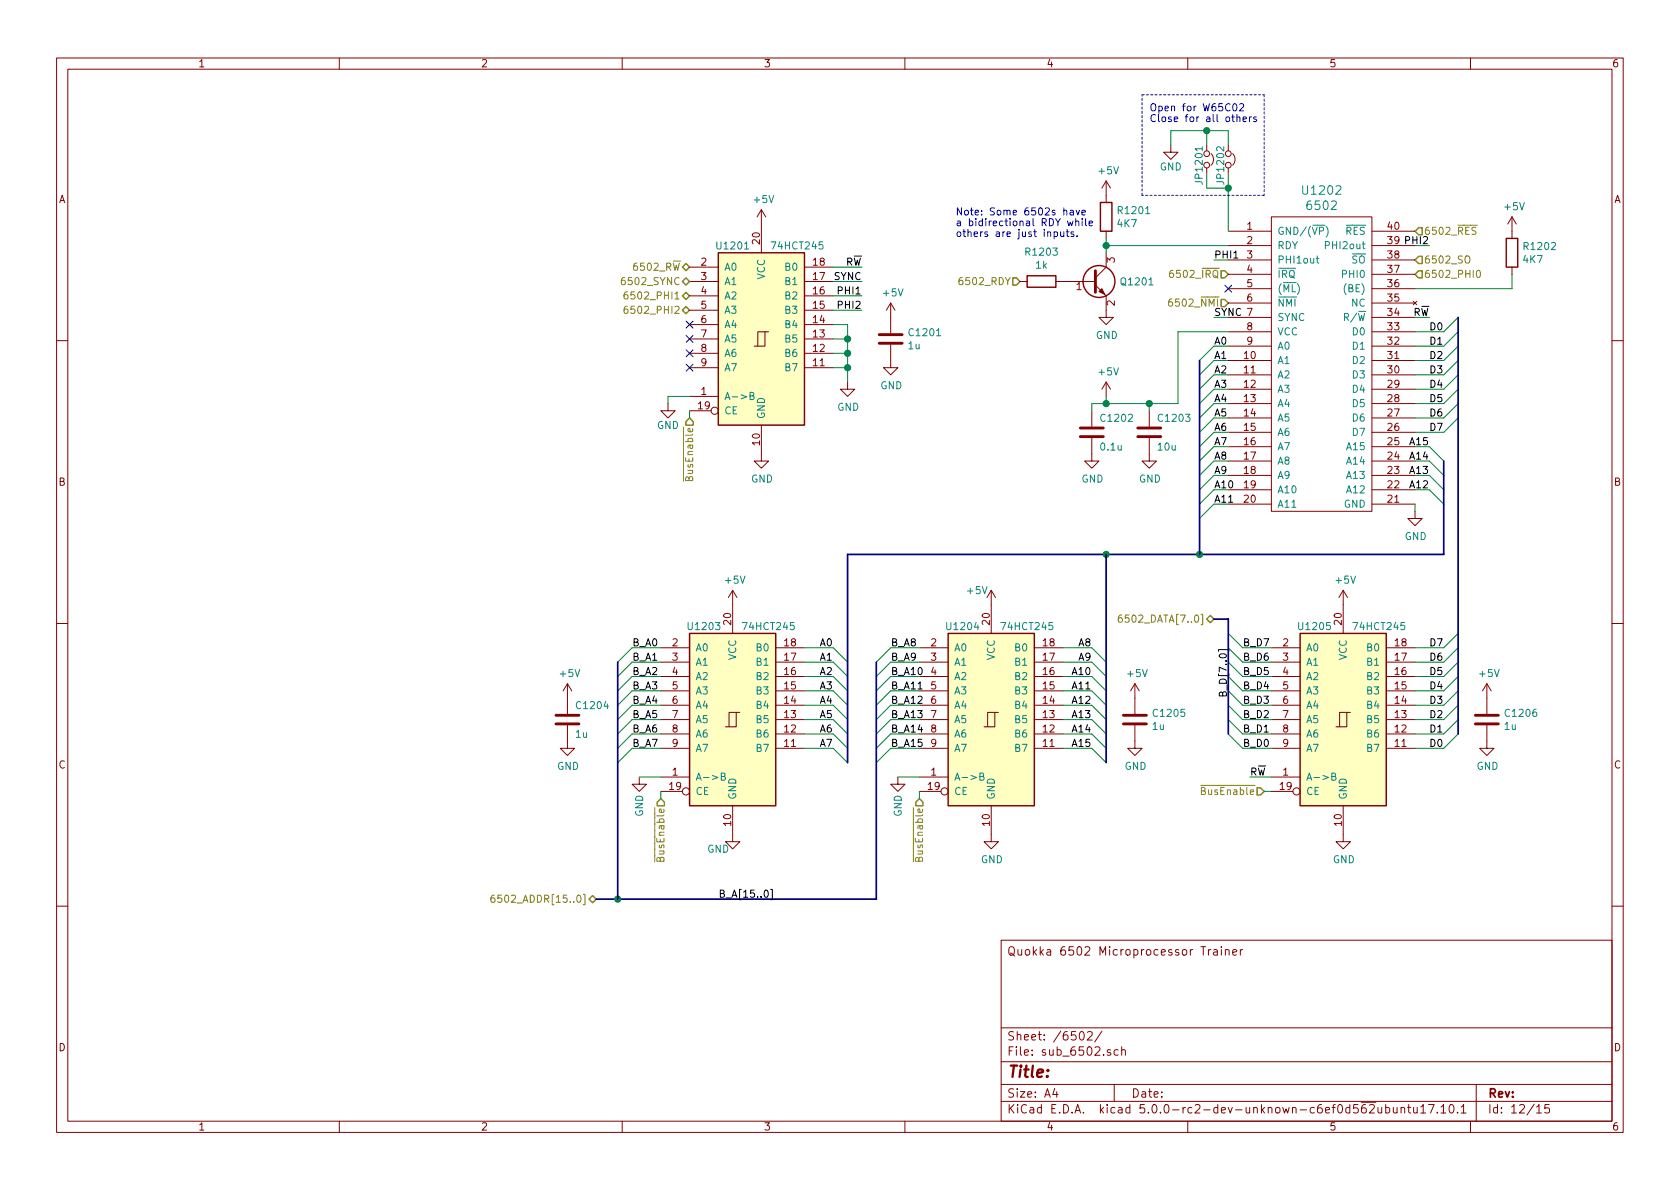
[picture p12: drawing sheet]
<svg xmlns="http://www.w3.org/2000/svg" width="297mm" height="210mm" viewBox="0 0 297 210" stroke-linecap="round" stroke-linejoin="round" font-family="sans-serif">
<g fill="none" stroke="#840000" stroke-width=".18">
<path d="M10 10.3h277v189.9h-277zM12 12.2h273v186.1h-273zM60 10.3v1.9M110 10.3v1.9M160 10.3v1.9M210 10.3v1.9M260 10.3v1.9M134.6 37.1v7.6M134.6 37.1l-.7 1.2M134.6 37.1l.8 1.2M195.6 32v3.8M195.6 32l-.8 1.3"/>
<path d="M195.6 32l.7 1.3M207 25.6v1.3h1.3l-1.3 1.3-1.3-1.3h1.3M213.4 25.6v1.1M213.4 29.7v1M214.1 27.2a1.41 1.41 0 0 1 0 2M217.2 25.6v1.1M217.2 29.7v1M217.9 27.2a1.41 1.41 0 0 1 0 2M224.8 38.3h17.8v52.1h-17.8zM267.3 38.3v3.9M267.3 38.3l-.7 1.3M267.3 38.3l.8 1.3"/>
<path d="M121.9 47.2h5.1M121.9 49.8h5.1M121.9 52.3h5.1M121.9 54.9h5.1M121.9 57.4h5.1M121.9 59.9h5.1M135.3 58.7h-1.3v2.5M135.9 58.7h-.6v2.5h-2M142.2 47.2h5.1M142.2 49.8h5.1M142.2 52.3h5.1M142.2 54.9h5.1"/>
<path d="M142.2 57.4h5.1M142.2 59.9h5.1M157.5 53.6v5.3M157.5 53.6l-.8 1.3M157.5 53.6l.7 1.3M180.3 49.8h1.3M186.7 49.8h7M193.7 50.4l1.9 1.9v3.8h1.2l-1.2 1.3-1.3-1.3h1.3M195.6 44.7v2.5l-1.9 1.9M195.6 40.9v1.3M217.2 40.9h7.6M217.2 43.4h7.6"/>
<path d="M217.2 46h7.6M217.2 58.7h7.6M217.2 56.1h7.6M217.2 53.6h7.6M217.2 51h7.6M217.2 48.5h7.6M242.6 40.9h7.6M242.6 43.4h7.6M242.6 46h7.6M242.6 58.7h7.6M242.6 56.1h7.6M242.6 53.6h7.6"/>
<path d="M242.6 51h7.6M242.6 48.5h7.6M249.9 53.3l.6 .6M250.5 53.3l-.6 .6M267.3 47.2v1.3M10 60.2h2M118.1 71.4v1.2h1.3l-1.3 1.3-1.3-1.3h1.3M121.9 70.1h5.1M121.9 62.5h5.1M121.9 65h5.1M121.9 72.6h3.8M134.6 75.2v6.3h1.3l-1.3 1.3-1.3-1.3h1.3"/>
<path d="M142.2 62.5h5.1M142.2 65h5.1M149.9 67.6v1.2h1.2l-1.2 1.3-1.3-1.3h1.3M157.5 61v4h1.2l-1.2 1.3-1.3-1.3h1.3M193 77.5v4h1.3l-1.3 1.3-1.2-1.3h1.2M193 72.6v2.8M195.6 67.6v2.5M195.6 67.6l-.8 1.2M195.6 67.6l.7 1.2M203.2 77.5v4h1.3l-1.3 1.3-1.3-1.3h1.3M203.2 72.6v2.8M217.2 63.7h7.6"/>
<path d="M217.2 66.3h7.6M217.2 68.8h7.6M217.2 71.4h7.6M217.2 73.9h7.6M217.2 76.4h7.6M217.2 79h7.6M217.2 61.2h7.6M242.6 63.7h7.6M242.6 66.3h7.6M242.6 68.8h7.6M242.6 71.4h7.6M242.6 73.9h7.6"/>
<path d="M242.6 76.4h7.6M242.6 79h7.6M242.6 61.2h7.6M285 60.2h2M217.2 81.5h7.6M217.2 84.1h7.6M217.2 86.6h7.6M217.2 89.1h7.6M242.6 81.5h7.6M242.6 84.1h7.6M242.6 86.6h7.6M242.6 89.1h7.6"/>
<path d="M250.2 90.4v1.3h1.3l-1.3 1.3-1.3-1.3h1.3M10 110.3h2M116.8 114.5h5.1M116.8 117.1h5.1M116.8 119.6h5.1M129.5 104.4v7.6M129.5 104.4l-.7 1.3M129.5 104.4l.8 1.3M137.2 114.5h5M137.2 117.1h5M137.2 119.6h5M162.6 114.5h5"/>
<path d="M162.6 117.1h5M162.6 119.6h5M175.3 104.4v7.6M175.3 104.4l-.8 1.3M175.3 104.4l.7 1.3M182.9 114.5h5.1M182.9 117.1h5.1M182.9 119.6h5.1M224.8 114.5h5.1M224.8 117.1h5.1M224.8 119.6h5.1M237.5 104.4v7.6"/>
<path d="M237.5 104.4l-.8 1.3M237.5 104.4l.8 1.3M245.1 114.5h5.1M245.1 117.1h5.1M245.1 119.6h5.1M285 110.3h2M100.3 128.3v4h1.3l-1.3 1.3-1.2-1.3h1.2M100.3 120.9v5.3M100.3 120.9l-.7 1.3M100.3 120.9l.8 1.3M113 137.4v1.3h1.3l-1.3 1.2-1.2-1.2h1.2M116.8 137.4h5.1"/>
<path d="M116.8 122.2h5.1M116.8 124.7h5.1M116.8 127.2h5.1M116.8 129.8h5.1M116.8 132.3h5.1M116.8 139.9h3.8M130.2 126h-1.3v2.5M130.8 126h-.6v2.5h-1.9M137.2 122.2h5M137.2 124.7h5M137.2 127.2h5M137.2 129.8h5"/>
<path d="M137.2 132.3h5M158.7 137.4v1.3h1.3l-1.3 1.2-1.2-1.2h1.2M162.6 137.4h5M162.6 122.2h5M162.6 124.7h5M162.6 127.2h5M162.6 129.8h5M162.6 132.3h5M162.6 139.9h3.8M175.9 126h-1.3v2.5M176.5 126h-.6v2.5h-1.9M182.9 122.2h5.1"/>
<path d="M182.9 124.7h5.1M182.9 127.2h5.1M182.9 129.8h5.1M182.9 132.3h5.1M200.7 128.3v4h1.2l-1.2 1.3-1.3-1.3h1.3M200.7 120.9v5.3M200.7 120.9l-.8 1.3M200.7 120.9l.7 1.3M224.8 137.4h5.1M224.8 122.2h5.1M224.8 124.7h5.1M224.8 127.2h5.1"/>
<path d="M224.8 129.8h5.1M224.8 132.3h5.1M224.8 139.9h3.8M238.1 126h-1.2v2.5M238.8 126h-.7v2.5h-1.9M245.1 122.2h5.1M245.1 124.7h5.1M245.1 127.2h5.1M245.1 129.8h5.1M245.1 132.3h5.1M262.9 128.3v4h1.3l-1.3 1.3-1.3-1.3h1.3M262.9 120.9v5.3"/>
<path d="M262.9 120.9l-.8 1.3M262.9 120.9l.8 1.3M129.5 142.5v6.3h1.3l-1.3 1.3-1.2-1.3h1.2M175.3 142.5v6.3h1.2l-1.2 1.3-1.3-1.3h1.3M237.5 142.5v6.3h1.3l-1.3 1.3-1.3-1.3h1.3M10 160.2h2M177 166.3h108v32h-108zM212.3 167.4h.9M213.7 167.9v1M214.1 167.9l-.4 .3M214.6 168h.6v.9M215.2 168.3h-.4l-.3 .2 .3 .4 .4-.1"/>
<path d="M216 167.4v.2M216 167.9v1M216.7 168a.37 .37 0 0 1 .6 .1v.8M216.7 167.9v1M218 168.4l.7-.1-.1-.3-.4-.1-.2 .2v.7h.6M219.3 167.9v1M219.7 167.9l-.4 .3M285 160.2h2M60 198.3v1.9M110 198.3v1.9M160 198.3v1.9M177 194.8h108"/>
<path d="M177 191.8h108M177 187.8h108M177 181.8h108M186.5 192.5l-.4 1h1M186.8 193v1M191 182.6l.3-.2a.94 .94 0 0 1 0 1.5 .79 .79 0 0 1-.3-1.3zM192.3 182.6l.2-.2h.3l.3 .2v.2v.3l-.9 .8h.9M194.8 182.3l-1.3 2M196.3 185.7a.37 .37 0 0 0-.5 .1v.2l.5 .2 .1 .1-.2 .3-.4-.1M197 191.8v3M197.7 185.7l-.4-.1-.3 .3 .1 .6 .2 .1 .4-.1M198.3 185.7h.1a.37 .37 0 0 1 .6 .1v.8"/>
<path d="M198.3 185.1v1.5M210 198.3v1.9M241.9 194.9h1.4M242.1 195.5l.3-.2h.3l.3 .5-.9 1h.9M243.6 195.8v.8a.39 .39 0 0 0 .7 .1M244.3 195.8v1M245 195.9l.4-.1 .3 .3-.1 .6-.2 .1-.4-.1M245 195.3v1.5M246.4 195.8v.8a.39 .39 0 0 0 .6 .1M247 195.8v1M247.7 196l.1-.1a.37 .37 0 0 1 .6 .1v.8M247.7 195.8v1"/>
<path d="M248.9 195.8h.5M249.1 195.3v1.3l.3 .2M249.9 195.8l.1 .9 .4 .1 .2-.1M250.6 195.8v1M251.2 195.8l.4-.5v1.5M251.2 196.8h.9M252.6 195.3h1l-.7 1.5M254.1 196.7v.1M254.8 195.8l.4-.5v1.5M254.8 196.8h.8M256.4 195.4l.2-.1a.8 .8 0 0 1 .5 .8 .8 .8 0 0 1-.5 .7 1 1 0 0 1-.2-1.4zM257.7 196.7v.1"/>
<path d="M258.3 195.8l.5-.5v1.5M258.3 196.8h.9M260 198.3v1.9M261 191.8v6.5M271.7 195.8l.4-.5v1.5M271.7 196.8h.8M273.9 195.3h-.7l-.1 .7 .2-.1 .5 .1 .2 .2-.1 .5-.2 .1-.6-.1"/>
<circle cx="213.4" cy="27.2" r=".51"/>
<circle cx="213.4" cy="29.2" r=".51"/>
<circle cx="217.2" cy="27.2" r=".51"/>
<circle cx="217.2" cy="29.2" r=".51"/>
<circle cx="126.4" cy="72.6" r=".63"/>
<circle cx="121.3" cy="139.9" r=".63"/>
<circle cx="167" cy="139.9" r=".63"/>
<circle cx="229.2" cy="139.9" r=".63"/>
</g>
<g fill="none" stroke="#848400" stroke-width=".18">
<path d="M260 39.8h1.2M110.4 49.1h-.3a.87 .87 0 0 0 0 1.2l.4-.1v-.5l-.4-.2-.2 .3M110.9 51.6l-.3 .1a.87 .87 0 0 0 0 1.2l.4-.1v-.6l-.4-.1-.3 .2M110.9 54.1l-.3 .1a.87 .87 0 0 0 0 1.2l.4-.1v-.5l-.4-.2-.3 .3M170.1 49.1h-.3a.87 .87 0 0 0 0 1.2l.4-.1v-.5l-.4-.2-.3 .3M207.2 52.9l-.3 .1a.81 .81 0 0 0 0 1.1h.3l.1-.5-.2-.2h-.2l-.3 .2M207.4 47.8h-.2a.79 .79 0 0 0-.2 1.3l.4-.1 .1-.5-.2-.2h-.3l-.2 .2M259.1 45.4l.2-.1a.47 .47 0 0 1 .6 .4l-.1 .6-.2 .2h-.4a1 1 0 0 1-.1-1.1zM261 40.3l-.5-.1-.2 .1v.4l.6 .2 .1 .3-.3 .2h-.5M261.2 47.9l.1-.1a.69 .69 0 0 1 .5 .6 .69 .69 0 0 1-.5 .7l-.2-.3-.1-.2zM120.9 84v1.1M198.3 108.8h-.3a.81 .81 0 0 0 0 1.2h.3l.2-.5-.3-.3h-.2l-.3 .3"/>
<path d="M212.3 138.9h1.1M87.4 158.3h-.2a.79 .79 0 0 0-.2 1.3l.5-.2v-.5l-.5-.1-.2 .2M88.7 158.3h-.6l-.1 .6 .5-.1 .2 .2v.3l-.2 .3-.5-.2M115.8 151.3v1.1M161.5 151.3v1.1"/>
</g>
<g fill="none" stroke="#848400" stroke-width=".25">
<path d="M120.6 47.2l.7-.6 .6 .6-.6 .7zM120.6 54.9l.7-.7 .6 .7-.6 .6zM120.6 49.8l.7-.7 .6 .7-.6 .6zM121.3 51.7l.6 .6-.6 .7-.7-.7zM179.1 49.1h.6l.6 .7-.6 .6h-.6zM215.9 47.9h.6l.7 .6-.7 .6h-.6zM215.9 53h.6l.7 .6-.7 .6h-.6zM250.2 40.9l.6-.6h.7v1.2h-.7zM250.8 47.9h.7v1.2h-.7l-.6-.6zM250.8 45.3h.7v1.3h-.7l-.6-.6zM121.9 73.9l.7 .6v.7h-1.3v-.7zM214 108.8l.6 .7-.6 .6-.6-.6z"/>
<path d="M222.2 139.3h.7l.6 .6-.6 .7h-.7zM104.1 159l.7-.6 .6 .6-.6 .6zM116.8 141.2l.7 .7v.6h-1.3v-.6zM162.6 141.2l.6 .7v.6h-1.3v-.6z"/>
</g>
<path d="M212.6 26v.7M234.5 40a1.47 1.47 0 0 1 0 1.9M232.7 45.7h.5M232.9 45.3v1l.3 .2M234.3 43.4l.7-.1v-.5l-.2-.1h-.5v1.3M132.6 70l.6-.1v-.4l-.6-.1v1.3h.5l.2-.3v-.2l-.3-.2M127.5 137.3h.6v-.5l-.6-.1v1.3h.5l.3-.3v-.2l-.3-.2M173.3 137.3h.5l.1-.5-.6-.1v1.3h.4l.3-.3v-.2l-.3-.2M235.5 137.3h.5l.1-.5-.6-.1v1.3h.5l.2-.3v-.2l-.3-.2" fill="none" stroke="#008484" stroke-width=".18"/>
<g fill="#ffffc2" stroke="#ffffc2" stroke-width=".18">
<path d="M229.9 112h15.2v30.5h-15.2z"/>
<path d="M121.9 112h15.3v30.5h-15.3z"/>
<path d="M167.6 112h15.3v30.5h-15.3z"/>
<path d="M127 44.7h15.2v30.5h-15.2z"/>
</g>
<g fill="none" stroke="#840000" stroke-width=".25">
<path d="M194.6 35.8h2v5.1h-2zM127 44.7h15.2v30.5h-15.2zM181.6 48.8h5.1v2h-5.1zM266.3 42.2h2.1v5h-2.1zM121.9 112h15.3v30.5h-15.3zM167.6 112h15.3v30.5h-15.3zM229.9 112h15.2v30.5h-15.2z"/>
<circle cx="194.3" cy="49.8" r="2.82"/>
</g>
<g fill="none" stroke="#008400" stroke-width=".18">
<path d="M207 25.6v-2.5h10.2v2.5M213.4 30.7v2.6h3.8M213.4 23.1v2.5M217.2 30.7v10.2M147.3 52.3h5.1M147.3 54.9h5.1M147.3 49.8h5.1M147.3 47.2h5.1M147.3 57.4h2.6v10.2M147.3 59.9h2.6M195.6 42.2v2.5M195.6 43.4h21.6"/>
<path d="M217.2 58.7h-8.9v12.7h-15.3v1.2M257.8 56.1l-2.5 2.6h-5.1M257.8 58.7l-2.5 2.5h-5.1M267.3 48.5v2.5h-17.1M121.9 70.1h-3.8v1.3M121.9 72.6v1.3M147.3 65h2.6M147.3 62.5h2.6M195.6 70.1v1.3M203.2 71.4v1.2M214.6 73.9l-2.5 2.5M214.6 71.4l-2.5 2.5"/>
<path d="M214.6 68.8l-2.5 2.6M214.6 66.3l-2.5 2.5M214.6 61.2l-2.5 2.5M214.6 76.4l-2.5 2.6M214.6 79l-2.5 2.5M217.2 63.7h-2.6l-2.5 2.6M252.7 79l2.6 2.5M257.8 61.2l-2.5 2.5h-5.1M257.8 63.7l-2.5 2.6h-5.1M257.8 66.3l-2.5 2.5h-5.1M257.8 68.8l-2.5 2.6h-5.1M257.8 71.4l-2.5 2.5h-5.1"/>
<path d="M257.8 73.9l-2.5 2.5h-5.1M214.6 89.1l-2.5 2.6M214.6 86.6l-2.5 2.5M214.6 84.1l-2.5 2.5M214.6 81.5l-2.5 2.6M250.2 89.1v1.3M252.7 81.5l2.6 2.6M252.7 84.1l2.6 2.5M252.7 86.6l2.6 2.5M116.8 114.5h-5l-2.6 2.6M116.8 117.1h-5l-2.6 2.5M116.8 119.6h-5l-2.6 2.6"/>
<path d="M142.2 114.5h5.1l2.6 2.6M142.2 117.1h5.1l2.6 2.5M142.2 119.6h5.1l2.6 2.6M162.6 114.5h-5.1l-2.6 2.6M162.6 117.1h-5.1l-2.6 2.5M162.6 119.6h-5.1l-2.6 2.6M188 114.5h5l2.6 2.6M188 117.1h5l2.6 2.5M188 119.6h5l2.6 2.6M217.2 112l2.5 2.5h5.1M217.2 114.5l2.5 2.6h5.1M217.2 117.1l2.5 2.5h5.1"/>
<path d="M217.2 119.6l2.5 2.6h5.1M257.8 112l-2.5 2.5h-5.1M257.8 114.5l-2.5 2.6h-5.1M257.8 117.1l-2.5 2.5h-5.1M257.8 119.6l-2.5 2.6h-5.1M113 137.4h3.8M116.8 122.2h-5l-2.6 2.5M116.8 124.7h-5l-2.6 2.5M116.8 127.2h-5l-2.6 2.6M116.8 129.8h-5l-2.6 2.5M116.8 132.3h-5l-2.6 2.6M116.8 139.9v1.3"/>
<path d="M142.2 122.2h5.1l2.6 2.5M142.2 124.7h5.1l2.6 2.5M142.2 127.2h5.1l2.6 2.6M142.2 129.8h5.1l2.6 2.5M142.2 132.3h5.1l2.6 2.6M158.7 137.4h3.9M162.6 122.2h-5.1l-2.6 2.5M162.6 124.7h-5.1l-2.6 2.5M162.6 127.2h-5.1l-2.6 2.6M162.6 129.8h-5.1l-2.6 2.5M162.6 132.3h-5.1l-2.6 2.6M162.6 139.9v1.3"/>
<path d="M188 122.2h5l2.6 2.5M188 124.7h5l2.6 2.5M188 127.2h5l2.6 2.6M188 129.8h5l2.6 2.5M188 132.3h5l2.6 2.6M217.2 122.2l2.5 2.5h5.1M217.2 124.7l2.5 2.5h5.1M217.2 127.2l2.5 2.6h5.1M217.2 129.8l2.5 2.5h5.1M221 137.4h3.8M223.5 139.9h1.3M257.8 122.2l-2.5 2.5h-5.1"/>
<path d="M257.8 124.7l-2.5 2.5h-5.1M257.8 127.2l-2.5 2.6h-5.1M257.8 129.8l-2.5 2.5h-5.1"/>
</g>
<path d="M257.8 56.1v73.7M212.1 63.7v34.3M195.6 98v36.9M255.3 81.5v16.5h-105.4v36.9M109.2 117.1v41.9M154.9 117.1v41.9h-49.5M214.6 109.5h2.6v20.3" fill="none" stroke="#000084" stroke-width=".3"/>
<g fill="#008400" stroke="#008400" stroke-width=".25">
<circle cx="212.1" cy="98" r=".51"/>
<circle cx="195.6" cy="98" r=".51"/>
<circle cx="109.2" cy="159" r=".51"/>
<circle cx="195.6" cy="43.4" r=".51"/>
<circle cx="195.6" cy="71.4" r=".51"/>
<circle cx="203.2" cy="71.4" r=".51"/>
<circle cx="217.2" cy="33.3" r=".51"/>
<circle cx="213.4" cy="23.1" r=".51"/>
<circle cx="149.9" cy="65" r=".51"/>
<circle cx="149.9" cy="62.5" r=".51"/>
<circle cx="149.9" cy="59.9" r=".51"/>
</g>
<path d="M218.1 45.6h.8M215.4 115.2v-.3h1.9v.3M135.2 157.5l.2-.1a.67 .67 0 0 1 .5 .6 .67 .67 0 0 1-.5 .7l-.3-.5zM136.2 157.3h.4v1.8h-.4" fill="none" stroke="#000" stroke-width=".18"/>
<g fill="none" stroke="#840000" stroke-width=".51">
<path d="M155.4 59.2h4.1M193.7 47.9v3.8M155.4 60.7h4.1M191 77.2h4.1M191 75.7h4.1M201.2 77.2h4M201.2 75.7h4M98.3 128h4.1M98.3 126.5h4.1M198.6 128h4.1M198.6 126.5h4.1M260.9 128h4"/>
<path d="M260.9 126.5h4"/>
</g>
<path d="M194.3 51.6l.5-.6 .5 1.1z" fill="#840000" stroke="#840000" stroke-width=".18"/>
<g fill="none" stroke="#0000c2" stroke-width=".18">
<path d="M218.1 18.5l.2-.2a.67 .67 0 0 1 .4 .7 .67 .67 0 0 1-.4 .6l-.3-.2v-.3zM219.2 18.5l.5-.2 .2 .4-.1 .2-.7 .7h.8M188.1 37.3l.2-.1h.3v.8M188.7 39.1l.3 .8 .2-.6 .3 .6 .2-.8M189.2 37.2h.5l.1 .8M189.8 37.5h-.4l-.2 .2v.3h.6M190.2 39.2l.2-.1h.3l.1 .8M190.2 38.7v1.2M190.3 37.2l.3 .8 .3-.8M191.3 37.6l.6-.1-.1-.3h-.3l-.2 .2v.6h.5M191.3 38.7v.1M191.3 39.1v.8"/>
<path d="M191.9 38.7v1l.2 .2M192.6 39.5l.6-.1-.1-.3h-.4l-.1 .2v.6h.5M218.7 20.8l.2-.1h.3v.8M218.7 20.2v1.3M219.8 21.1l.6-.1-.1-.3h-.3l-.2 .1v.7h.5M220.9 20.7v.8M221.3 20.7l-.4 .2M222.1 20.7h-.3l-.2 .1 .1 .2 .4 .2v.3h-.5M186.4 41h.4l.2 .2-.1 .6h-.5M186.4 41v1.3M187.5 41l.1 .8h.3l.2-.1M188.1 41v.8"/>
<path d="M188.5 41h.5M188.7 40.6v1.1l.3 .1M189.8 41h-.3l-.1 .2v.1l.4 .2v.3h-.4M190.4 41.7v.1"/>
</g>
<path d="M201.9 16.8h21.6M223.5 16.8v17.7M201.9 34.5v-17.7M223.5 34.5h-21.6" fill="none" stroke="#0000c2" stroke-width=".18" stroke-dasharray=".4 .4"/>
<path d="M121.3 56.8l1.2 1.2M121.3 59.3l1.2 1.2M122.5 56.8l-1.2 1.2M122.5 59.3l-1.2 1.2M216.6 50.4l1.2 1.3M217.8 50.4l-1.2 1.3M121.3 61.9l1.2 1.2M121.3 64.4l1.2 1.2M122.5 61.9l-1.2 1.2M122.5 64.4l-1.2 1.2" fill="none" stroke="#000084" stroke-width=".18"/>
<text font-size="2.8" fill="#840000" x="178" y="190.5">Title:</text>
<g font-size="2.1" fill="#008484">
<text x="230.6" y="34.4">U1202</text>
<text x="231.3" y="37.1">6502</text>
</g>
<g font-size="2.1" fill="#840000">
<text x="178" y="169">Quokka 6502 Microprocessor Trainer</text>
<text x="178" y="184">Sheet: /6502/</text>
<text x="178" y="186.7">File: sub_6502.sch</text>
<text x="178" y="196.9">KiCad E.D.A. kicad 5.0.0-rc2-dev-unknown-c6ef0d562ubuntu17.10.1</text>
<text x="178" y="194.1">Size: A4</text>
<text x="200" y="194.1">Date:</text>
<text x="263" y="194.1">Rev:</text>
<text x="263" y="196.9">Id: 12/15</text>
</g>
<g font-size="1.8" fill="#840000">
<text x="35" y="11.9">1</text>
<text x="85" y="11.9">2</text>
<text x="135" y="11.9">3</text>
<text x="185" y="11.9">4</text>
<text x="235" y="11.9">5</text>
<text x="285" y="11.9">6</text>
<text x="10.4" y="35.9">A</text>
<text x="285.4" y="35.9">A</text>
<text x="220.5" y="40.6">1</text>
<text x="245.4" y="40.6">40</text>
<text x="124" y="47">2</text>
<text x="134.4" y="43.1" transform="rotate(-90 134.4 43.1)">20</text>
<text x="143.8" y="47">18</text>
<text x="197.1" y="46.5" transform="rotate(-90 197.1 46.5)">3</text>
<text x="220.5" y="43.2">2</text>
<text x="220.5" y="45.7">3</text>
<text x="245.4" y="45.7">38</text>
<text x="245.4" y="43.2">39</text>
<text x="124" y="49.5">3</text>
<text x="124" y="52.1">4</text>
<text x="143.8" y="52.1">16</text>
<text x="143.8" y="49.5">17</text>
<text x="190.3" y="51.3">1</text>
<text x="220.5" y="48.3">4</text>
<text x="220.5" y="50.8">5</text>
<text x="220.5" y="53.3">6</text>
<text x="245.4" y="53.3">35</text>
<text x="245.4" y="50.8">36</text>
<text x="245.4" y="48.3">37</text>
<text x="124" y="54.6">5</text>
<text x="124" y="57.1">6</text>
<text x="124" y="59.7">7</text>
<text x="143.8" y="59.7">13</text>
<text x="143.8" y="57.1">14</text>
<text x="143.8" y="54.6">15</text>
<text x="197.1" y="54.1" transform="rotate(-90 197.1 54.1)">2</text>
<text x="220.5" y="58.4">8</text>
<text x="245.4" y="58.4">33</text>
<text x="245.4" y="55.9">34</text>
<text x="124" y="62.2">8</text>
<text x="124" y="64.8">9</text>
<text x="143.8" y="64.8">11</text>
<text x="143.8" y="62.2">12</text>
<text x="220" y="63.5">10</text>
<text x="220.5" y="61">9</text>
<text x="245.4" y="63.5">31</text>
<text x="245.4" y="61">32</text>
<text x="124" y="69.8">1</text>
<text x="220" y="66">11</text>
<text x="220" y="68.6">12</text>
<text x="220" y="71.1">13</text>
<text x="245.4" y="71.1">28</text>
<text x="245.4" y="68.6">29</text>
<text x="245.4" y="66">30</text>
<text x="123.5" y="72.4">19</text>
<text x="220" y="73.7">14</text>
<text x="220" y="76.2">15</text>
<text x="245.4" y="76.2">26</text>
<text x="245.4" y="73.7">27</text>
<text x="134.4" y="78.7" transform="rotate(-90 134.4 78.7)">10</text>
<text x="220" y="78.7">16</text>
<text x="220" y="81.3">17</text>
<text x="220" y="83.8">18</text>
<text x="245.4" y="83.8">23</text>
<text x="245.4" y="81.3">24</text>
<text x="245.4" y="78.7">25</text>
<text x="10.4" y="85.9">B</text>
<text x="220" y="86.4">19</text>
<text x="220" y="88.9">20</text>
<text x="245.4" y="88.9">21</text>
<text x="245.4" y="86.4">22</text>
<text x="285.4" y="85.9">B</text>
<text x="129.3" y="110.4" transform="rotate(-90 129.3 110.4)">20</text>
<text x="175" y="110.4" transform="rotate(-90 175 110.4)">20</text>
<text x="237.2" y="110.4" transform="rotate(-90 237.2 110.4)">20</text>
<text x="118.9" y="114.3">2</text>
<text x="118.9" y="116.8">3</text>
<text x="118.9" y="119.4">4</text>
<text x="138.7" y="119.4">16</text>
<text x="138.7" y="116.8">17</text>
<text x="138.7" y="114.3">18</text>
<text x="164.6" y="114.3">2</text>
<text x="164.6" y="116.8">3</text>
<text x="164.6" y="119.4">4</text>
<text x="184.5" y="119.4">16</text>
<text x="184.5" y="116.8">17</text>
<text x="184.5" y="114.3">18</text>
<text x="226.8" y="114.3">2</text>
<text x="226.8" y="116.8">3</text>
<text x="226.8" y="119.4">4</text>
<text x="246.7" y="119.4">16</text>
<text x="246.7" y="116.8">17</text>
<text x="246.7" y="114.3">18</text>
<text x="118.9" y="121.9">5</text>
<text x="118.9" y="124.5">6</text>
<text x="138.7" y="124.5">14</text>
<text x="138.7" y="121.9">15</text>
<text x="164.6" y="121.9">5</text>
<text x="164.6" y="124.5">6</text>
<text x="184.5" y="124.5">14</text>
<text x="184.5" y="121.9">15</text>
<text x="226.8" y="121.9">5</text>
<text x="226.8" y="124.5">6</text>
<text x="246.7" y="124.5">14</text>
<text x="246.7" y="121.9">15</text>
<text x="118.9" y="127">7</text>
<text x="118.9" y="129.5">8</text>
<text x="138.7" y="129.5">12</text>
<text x="138.7" y="127">13</text>
<text x="164.6" y="127">7</text>
<text x="164.6" y="129.5">8</text>
<text x="184.5" y="129.5">12</text>
<text x="184.5" y="127">13</text>
<text x="226.8" y="127">7</text>
<text x="226.8" y="129.5">8</text>
<text x="246.7" y="129.5">12</text>
<text x="246.7" y="127">13</text>
<text x="10.4" y="135.9">C</text>
<text x="118.9" y="137.2">1</text>
<text x="118.9" y="132.1">9</text>
<text x="138.7" y="132.1">11</text>
<text x="164.6" y="137.2">1</text>
<text x="164.6" y="132.1">9</text>
<text x="184.5" y="132.1">11</text>
<text x="226.8" y="137.2">1</text>
<text x="226.8" y="132.1">9</text>
<text x="246.7" y="132.1">11</text>
<text x="285.4" y="135.9">C</text>
<text x="118.4" y="139.7">19</text>
<text x="164.1" y="139.7">19</text>
<text x="226.4" y="139.7">19</text>
<text x="129.3" y="146" transform="rotate(-90 129.3 146)">10</text>
<text x="175" y="146" transform="rotate(-90 175 146)">10</text>
<text x="237.2" y="146" transform="rotate(-90 237.2 146)">10</text>
<text x="10.4" y="185.9">D</text>
<text x="285.4" y="185.9">D</text>
<text x="35" y="199.9">1</text>
<text x="85" y="199.9">2</text>
<text x="135" y="199.9">3</text>
<text x="185" y="199.9">4</text>
<text x="235" y="199.9">5</text>
<text x="285" y="199.9">6</text>
</g>
<g font-size="1.8" fill="#0000c2">
<text x="203.2" y="19.7">Open for W65C02</text>
<text x="203.2" y="21.6">Close for all others</text>
<text x="168.9" y="38.1">Note: Some 6502s have</text>
<text x="168.9" y="40">a bidirectional RDY while</text>
<text x="168.9" y="41.9">others are just inputs.</text>
</g>
<g font-size="1.8" fill="#008484">
<text x="133.4" y="35.9">+5V</text>
<text x="194.4" y="30.8">+5V</text>
<text x="205.1" y="30.1">GND</text>
<text x="212.6" y="32.3" transform="rotate(-90 212.6 32.3)">JP1201</text>
<text x="216.5" y="32.3" transform="rotate(-90 216.5 32.3)">JP1202</text>
<text x="197.6" y="40.2">4K7</text>
<text x="197.9" y="37.9">R1201</text>
<text x="225.8" y="41.5">GND/(VP)</text>
<text x="237.9" y="41.5">RES</text>
<text x="266.1" y="37.2">+5V</text>
<text x="126.9" y="44.1">U1201</text>
<text x="128" y="47.9">A0</text>
<text x="136.7" y="44.1">74HCT245</text>
<text x="139" y="47.9">B0</text>
<text x="181.6" y="45.2">R1203</text>
<text x="183.2" y="47.5">1k</text>
<text x="225.8" y="44.1">RDY</text>
<text x="225.8" y="46.6">PHI1out</text>
<text x="234.9" y="44.1">PHI2out</text>
<text x="239" y="46.6">SO</text>
<text x="269.4" y="46.5">4K7</text>
<text x="269.6" y="44.2">R1202</text>
<text x="128" y="50.4">A1</text>
<text x="128" y="53">A2</text>
<text x="135.3" y="49.4" transform="rotate(-90 135.3 49.4)">VCC</text>
<text x="139" y="53">B2</text>
<text x="139" y="50.4">B1</text>
<text x="156.3" y="52.4">+5V</text>
<text x="198.4" y="50.5">Q1201</text>
<text x="225.8" y="49.1">IRQ</text>
<text x="225.8" y="51.7">(ML)</text>
<text x="237.6" y="49.1">PHI0</text>
<text x="237.9" y="51.7">(BE)</text>
<text x="128" y="55.5">A3</text>
<text x="128" y="58">A4</text>
<text x="139" y="58">B4</text>
<text x="139" y="55.5">B3</text>
<text x="160.9" y="59.5">C1201</text>
<text x="193.8" y="59.9">GND</text>
<text x="225.8" y="54.2">NMI</text>
<text x="225.8" y="56.8">SYNC</text>
<text x="225.8" y="59.3">VCC</text>
<text x="238.1" y="56.8">R/W</text>
<text x="239" y="54.2">NC</text>
<text x="239.3" y="59.3">D0</text>
<text x="128" y="60.6">A5</text>
<text x="128" y="63.1">A6</text>
<text x="128" y="65.7">A7</text>
<text x="139" y="65.7">B7</text>
<text x="139" y="63.1">B6</text>
<text x="139" y="60.6">B5</text>
<text x="160.6" y="61.8">1u</text>
<text x="225.8" y="64.4">A1</text>
<text x="225.8" y="61.8">A0</text>
<text x="239.3" y="64.4">D2</text>
<text x="239.3" y="61.8">D1</text>
<text x="128" y="70.7">A-&gt;B</text>
<text x="155.7" y="68.8">GND</text>
<text x="194.4" y="66.4">+5V</text>
<text x="225.8" y="66.9">A2</text>
<text x="225.8" y="69.5">A3</text>
<text x="239.3" y="69.5">D4</text>
<text x="239.3" y="66.9">D3</text>
<text x="116.2" y="75.9">GND</text>
<text x="128" y="73.3">CE</text>
<text x="135.3" y="74.2" transform="rotate(-90 135.3 74.2)">GND</text>
<text x="148" y="72.6">GND</text>
<text x="194.8" y="74.6">C1202</text>
<text x="205" y="74.6">C1203</text>
<text x="225.8" y="72">A4</text>
<text x="225.8" y="74.5">A5</text>
<text x="225.8" y="77.1">A6</text>
<text x="239.3" y="77.1">D7</text>
<text x="239.3" y="74.5">D6</text>
<text x="239.3" y="72">D5</text>
<text x="194.7" y="79.7">0.1u</text>
<text x="204.8" y="79.7">10u</text>
<text x="225.8" y="79.6">A7</text>
<text x="225.8" y="82.2">A8</text>
<text x="238.3" y="82.2">A14</text>
<text x="238.3" y="79.6">A15</text>
<text x="132.8" y="85.3">GND</text>
<text x="191.2" y="85.3">GND</text>
<text x="201.4" y="85.3">GND</text>
<text x="225.8" y="84.7">A9</text>
<text x="225.8" y="87.2">A10</text>
<text x="225.8" y="89.8">A11</text>
<text x="237.6" y="89.8">GND</text>
<text x="238.3" y="87.2">A12</text>
<text x="238.3" y="84.7">A13</text>
<text x="248.4" y="95.5">GND</text>
<text x="128.3" y="103.2">+5V</text>
<text x="171.1" y="105.1">+5V</text>
<text x="236.3" y="103.2">+5V</text>
<text x="121.9" y="111.4">U1203</text>
<text x="131.6" y="111.4">74HCT245</text>
<text x="167.6" y="111.4">U1204</text>
<text x="177.3" y="111.4">74HCT245</text>
<text x="229.8" y="111.4">U1205</text>
<text x="239.6" y="111.4">74HCT245</text>
<text x="99.1" y="119.7">+5V</text>
<text x="122.9" y="115.2">A0</text>
<text x="122.9" y="117.7">A1</text>
<text x="130.2" y="116.8" transform="rotate(-90 130.2 116.8)">VCC</text>
<text x="133.9" y="117.7">B1</text>
<text x="133.9" y="115.2">B0</text>
<text x="168.7" y="115.2">A0</text>
<text x="168.7" y="117.7">A1</text>
<text x="175.9" y="116.8" transform="rotate(-90 175.9 116.8)">VCC</text>
<text x="179.6" y="117.7">B1</text>
<text x="179.6" y="115.2">B0</text>
<text x="199.4" y="119.7">+5V</text>
<text x="230.9" y="115.2">A0</text>
<text x="230.9" y="117.7">A1</text>
<text x="238.1" y="116.8" transform="rotate(-90 238.1 116.8)">VCC</text>
<text x="241.8" y="117.7">B1</text>
<text x="241.8" y="115.2">B0</text>
<text x="261.7" y="119.7">+5V</text>
<text x="102.1" y="125.4">C1204</text>
<text x="122.9" y="120.3">A2</text>
<text x="122.9" y="122.8">A3</text>
<text x="122.9" y="125.3">A4</text>
<text x="133.9" y="125.3">B4</text>
<text x="133.9" y="122.8">B3</text>
<text x="133.9" y="120.3">B2</text>
<text x="168.7" y="120.3">A2</text>
<text x="168.7" y="122.8">A3</text>
<text x="168.7" y="125.3">A4</text>
<text x="179.6" y="125.3">B4</text>
<text x="179.6" y="122.8">B3</text>
<text x="179.6" y="120.3">B2</text>
<text x="230.9" y="120.3">A2</text>
<text x="230.9" y="122.8">A3</text>
<text x="230.9" y="125.3">A4</text>
<text x="241.8" y="125.3">B4</text>
<text x="241.8" y="122.8">B3</text>
<text x="241.8" y="120.3">B2</text>
<text x="101.8" y="130.5">1u</text>
<text x="122.9" y="127.9">A5</text>
<text x="122.9" y="130.4">A6</text>
<text x="133.9" y="130.4">B6</text>
<text x="133.9" y="127.9">B5</text>
<text x="168.7" y="127.9">A5</text>
<text x="168.7" y="130.4">A6</text>
<text x="179.6" y="130.4">B6</text>
<text x="179.6" y="127.9">B5</text>
<text x="203.8" y="129.1">1u</text>
<text x="204.1" y="126.8">C1205</text>
<text x="230.9" y="127.9">A5</text>
<text x="230.9" y="130.4">A6</text>
<text x="241.8" y="130.4">B6</text>
<text x="241.8" y="127.9">B5</text>
<text x="266" y="129.1">1u</text>
<text x="266.3" y="126.8">C1206</text>
<text x="98.5" y="136.1">GND</text>
<text x="122.9" y="133">A7</text>
<text x="133.9" y="133">B7</text>
<text x="168.7" y="133">A7</text>
<text x="179.6" y="133">B7</text>
<text x="198.8" y="136.1">GND</text>
<text x="230.9" y="133">A7</text>
<text x="241.8" y="133">B7</text>
<text x="261.1" y="136.1">GND</text>
<text x="122.9" y="138">A-&gt;B</text>
<text x="122.9" y="140.6">CE</text>
<text x="130.2" y="141.5" transform="rotate(-90 130.2 141.5)">GND</text>
<text x="168.7" y="138">A-&gt;B</text>
<text x="168.7" y="140.6">CE</text>
<text x="175.9" y="141.5" transform="rotate(-90 175.9 141.5)">GND</text>
<text x="230.9" y="138">A-&gt;B</text>
<text x="230.9" y="140.6">CE</text>
<text x="238.1" y="141.5" transform="rotate(-90 238.1 141.5)">GND</text>
<text x="113.7" y="144.4" transform="rotate(-90 113.7 144.4)">GND</text>
<text x="159.4" y="144.4" transform="rotate(-90 159.4 144.4)">GND</text>
<text x="125" y="150.8">GND</text>
<text x="173.4" y="152.6">GND</text>
<text x="235.7" y="152.6">GND</text>
</g>
<g font-size="1.8" fill="#848400">
<text x="251.7" y="41.5">6502_RES</text>
<text x="112.5" y="47.9">6502_RW</text>
<text x="251.7" y="46.6">6502_SO</text>
<text x="110.6" y="50.4">6502_SYNC</text>
<text x="111.6" y="53">6502_PHI1</text>
<text x="170.2" y="50.4">6502_RDY</text>
<text x="207.6" y="49.1">6502_IRQ</text>
<text x="251.7" y="49.1">6502_PHI0</text>
<text x="111.6" y="55.5">6502_PHI2</text>
<text x="207.5" y="54.2">6502_NMI</text>
<text x="122.6" y="84.6" transform="rotate(-90 122.6 84.6)">BusEnable</text>
<text x="199.1" y="110.1">6502_DATA[7..0]</text>
<text x="212.9" y="140.6">BusEnable</text>
<text x="117.5" y="151.9" transform="rotate(-90 117.5 151.9)">BusEnable</text>
<text x="163.2" y="151.9" transform="rotate(-90 163.2 151.9)">BusEnable</text>
<text x="88.7" y="159.6">6502_ADDR[15..0]</text>
</g>
<g font-size="1.8">
<text x="149.5" y="47">RW</text>
<text x="214.6" y="45.7">PHI1</text>
<text x="248.8" y="43.2">PHI2</text>
<text x="147.5" y="49.5">SYNC</text>
<text x="148.5" y="52.1">PHI1</text>
<text x="148.5" y="54.6">PHI2</text>
<text x="214.6" y="55.9">SYNC 7</text>
<text x="253" y="58.4">D0</text>
<text x="214.6" y="63.5">A1</text>
<text x="253" y="61">D1</text>
<text x="253" y="63.5">D2</text>
<text x="253" y="66">D3</text>
<text x="253" y="68.6">D4</text>
<text x="253" y="71.1">D5</text>
<text x="253" y="73.7">D6</text>
<text x="253" y="76.2">D7</text>
<text x="111.8" y="114.3">B_A0</text>
<text x="111.8" y="116.8">B_A1</text>
<text x="111.8" y="119.4">B_A2</text>
<text x="145.1" y="114.3">A0</text>
<text x="145.1" y="116.8">A1</text>
<text x="145.1" y="119.4">A2</text>
<text x="157.5" y="114.3">B_A8</text>
<text x="157.5" y="116.8">B_A9</text>
<text x="157.5" y="119.4">B_A10</text>
<text x="189.8" y="119.4">A10</text>
<text x="190.8" y="114.3">A8</text>
<text x="190.8" y="116.8">A9</text>
<text x="219.7" y="119.4">B_D5</text>
<text x="219.7" y="116.8">B_D6</text>
<text x="219.7" y="114.3">B_D7</text>
<text x="253" y="119.4">D5</text>
<text x="253" y="116.8">D6</text>
<text x="253" y="114.3">D7</text>
<text x="111.8" y="121.9">B_A3</text>
<text x="111.8" y="124.5">B_A4</text>
<text x="145.1" y="121.9">A3</text>
<text x="145.1" y="124.5">A4</text>
<text x="157.5" y="121.9">B_A11</text>
<text x="157.5" y="124.5">B_A12</text>
<text x="189.8" y="121.9">A11</text>
<text x="189.8" y="124.5">A12</text>
<text x="216.9" y="123.4" transform="rotate(-90 216.9 123.4)">B_D[7..0]</text>
<text x="219.7" y="124.5">B_D3</text>
<text x="219.7" y="121.9">B_D4</text>
<text x="253" y="124.5">D3</text>
<text x="253" y="121.9">D4</text>
<text x="111.8" y="127">B_A5</text>
<text x="111.8" y="129.5">B_A6</text>
<text x="145.1" y="127">A5</text>
<text x="145.1" y="129.5">A6</text>
<text x="157.5" y="129.5">B_A14</text>
<text x="157.5" y="127">B_A13</text>
<text x="189.8" y="129.5">A14</text>
<text x="189.8" y="127">A13</text>
<text x="219.7" y="129.5">B_D1</text>
<text x="219.7" y="127">B_D2</text>
<text x="253" y="129.5">D1</text>
<text x="253" y="127">D2</text>
<text x="111.8" y="132.1">B_A7</text>
<text x="145.1" y="132.1">A7</text>
<text x="157.5" y="132.1">B_A15</text>
<text x="189.8" y="132.1">A15</text>
<text x="219.7" y="132.1">B_D0</text>
<text x="221" y="137.2">RW</text>
<text x="253" y="132.1">D0</text>
<text x="127" y="158.7">B_A[15..0]</text>
</g>
<g font-size="1.8" fill="#008400">
<text x="249.8" y="55.9">RW</text>
<text x="214.6" y="61">A0</text>
<text x="214.6" y="66">A2</text>
<text x="214.6" y="68.6">A3</text>
<text x="214.6" y="71.1">A4</text>
<text x="214.6" y="73.7">A5</text>
<text x="214.6" y="76.2">A6</text>
<text x="214.6" y="81.3">A8</text>
<text x="214.6" y="78.7">A7</text>
<text x="214.6" y="83.8">A9</text>
<text x="249.5" y="78.7">A15</text>
<text x="249.5" y="81.3">A14</text>
<text x="249.5" y="83.8">A13</text>
<text x="214.6" y="86.4">A10</text>
<text x="214.6" y="88.9">A11</text>
<text x="249.5" y="86.4">A12</text>
</g>
</svg>
